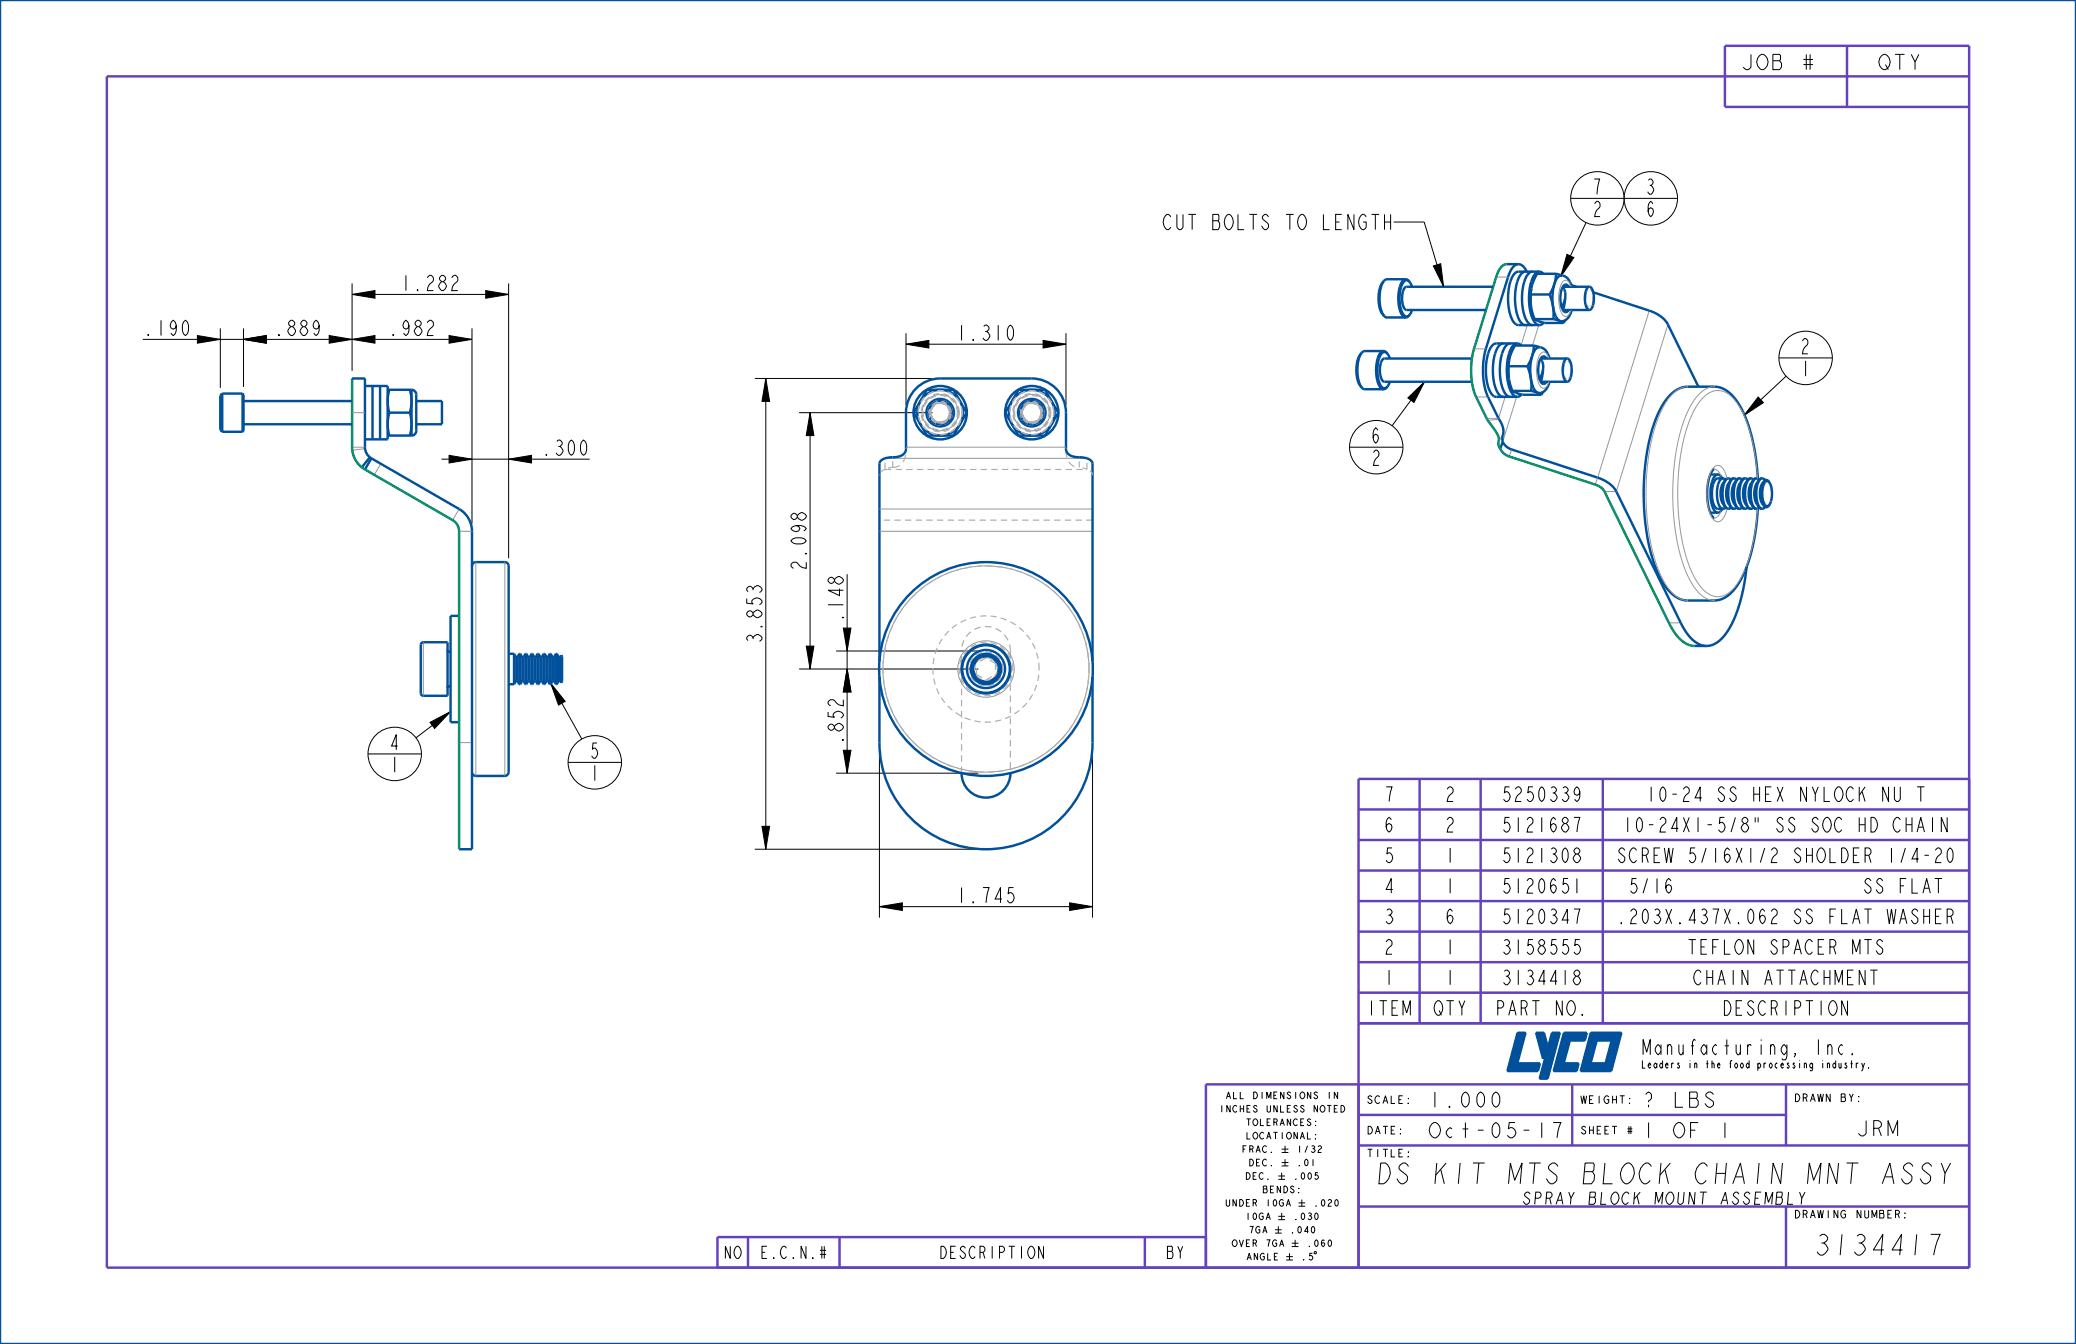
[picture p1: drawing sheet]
<svg xmlns="http://www.w3.org/2000/svg" width="432mm" height="279mm" viewBox="0 0 432 279" stroke-linecap="round" stroke-linejoin="round" font-family="sans-serif">
<path d="M317.3 214.7l-2.1 8h-1.7z" fill="#00509b"/>
<path d="M317.3 214.7l-2.1 8h-1.7z" fill="none" stroke="#00509b" stroke-width=".21"/>
<path d="M315.6 214.7h1.7l-3.8 8z" fill="#00509b"/>
<path d="M315.6 214.7h1.7l-3.8 8z" fill="none" stroke="#00509b" stroke-width=".21"/>
<path d="M315.6 221.1h4.7l-5.1 1.6z" fill="#00509b"/>
<path d="M315.6 221.1h4.7l-5.1 1.6z" fill="none" stroke="#00509b" stroke-width=".21"/>
<path d="M315.2 222.7l5.1-1.6-.4 1.6z" fill="#00509b"/>
<path d="M315.2 222.7l5.1-1.6-.4 1.6z" fill="none" stroke="#00509b" stroke-width=".21"/>
<path d="M322.8 214.7h1.6l-4.2 9.5z" fill="#00509b"/>
<path d="M322.8 214.7h1.6l-4.2 9.5z" fill="none" stroke="#00509b" stroke-width=".21"/>
<path d="M324.4 214.7l-2.5 9.5h-1.7z" fill="#00509b"/>
<path d="M324.4 214.7l-2.5 9.5h-1.7z" fill="none" stroke="#00509b" stroke-width=".21"/>
<path d="M326.9 214.7l-2.1 8h-1.6z" fill="#00509b"/>
<path d="M326.9 214.7l-2.1 8h-1.6z" fill="none" stroke="#00509b" stroke-width=".21"/>
<path d="M325.3 214.7h1.6l-3.7 8z" fill="#00509b"/>
<path d="M325.3 214.7h1.6l-3.7 8z" fill="none" stroke="#00509b" stroke-width=".21"/>
<path d="M325.2 221.1h3.1l-3.5 1.6z" fill="#00509b"/>
<path d="M325.2 221.1h3.1l-3.5 1.6z" fill="none" stroke="#00509b" stroke-width=".21"/>
<path d="M324.8 222.7l3.5-1.6-.4 1.6z" fill="#00509b"/>
<path d="M324.8 222.7l3.5-1.6-.4 1.6z" fill="none" stroke="#00509b" stroke-width=".21"/>
<path d="M326.9 214.7h3.1l-3.5 1.6z" fill="#00509b"/>
<path d="M326.9 214.7h3.1l-3.5 1.6z" fill="none" stroke="#00509b" stroke-width=".21"/>
<path d="M326.5 216.3l3.5-1.6-.4 1.6z" fill="#00509b"/>
<path d="M326.5 216.3l3.5-1.6-.4 1.6z" fill="none" stroke="#00509b" stroke-width=".21"/>
<path d="M330.9 214.7h1.6l-2.1 8z" fill="#00509b"/>
<path d="M330.9 214.7h1.6l-2.1 8z" fill="none" stroke="#00509b" stroke-width=".21"/>
<path d="M330.9 214.7l-.5 8h-1.6z" fill="#00509b"/>
<path d="M330.9 214.7l-.5 8h-1.6z" fill="none" stroke="#00509b" stroke-width=".21"/>
<path d="M332.5 214.7h3.2l-3.6 1.6z" fill="#00509b"/>
<path d="M332.5 214.7h3.2l-3.6 1.6z" fill="none" stroke="#00509b" stroke-width=".21"/>
<path d="M332.1 216.3l3.6-1.6-.5 1.6z" fill="#00509b"/>
<path d="M332.1 216.3l3.6-1.6-.5 1.6z" fill="none" stroke="#00509b" stroke-width=".21"/>
<path d="M337.2 214.7l-2.1 8h-1.6z" fill="#00509b"/>
<path d="M337.2 214.7l-2.1 8h-1.6z" fill="none" stroke="#00509b" stroke-width=".21"/>
<path d="M335.7 214.7h1.5l-3.7 8z" fill="#00509b"/>
<path d="M335.7 214.7h1.5l-3.7 8z" fill="none" stroke="#00509b" stroke-width=".21"/>
<path d="M330.8 221.1h3.2l-3.6 1.6z" fill="#00509b"/>
<path d="M330.8 221.1h3.2l-3.6 1.6z" fill="none" stroke="#00509b" stroke-width=".21"/>
<path d="M330.4 222.7l3.6-1.6-.5 1.6z" fill="#00509b"/>
<path d="M330.4 222.7l3.6-1.6-.5 1.6z" fill="none" stroke="#00509b" stroke-width=".21"/>
<path d="M321.1 214.7l.7 2.4-.8 3z" fill="#00509b"/>
<path d="M321.1 214.7l.7 2.4-.8 3z" fill="none" stroke="#00509b" stroke-width=".21"/>
<path d="M319.5 214.7h1.6l-.1 5.4z" fill="#00509b"/>
<path d="M319.5 214.7h1.6l-.1 5.4z" fill="none" stroke="#00509b" stroke-width=".21"/>
<g fill="#000">
<path d="M325.9 52.9l1.5 .7-2.8 3.9zM41.1 69.8l4.7 .8-4.7 .7zM50.7 70.6l4.7-.8v1.5zM68.5 69.8l4.7 .8-4.7 .7zM73.2 70.6l4.8-.8v1.5zM73.2 61.2l4.8-.8v1.6zM93.4 69.8l4.8 .8-4.8 .7zM101 60.4l4.8 .8-4.8 .8zM159.3 78.7l.8 4.7h-1.6zM188.4 71.6l4.8-.8v1.6zM217 70.8l4.7 .8-4.7 .8zM292.8 82.7l3.5-3.3-2.2 4.3z"/>
<path d="M93.4 94.7l4.8 .8-4.8 .7zM105.8 95.5l4.8-.8v1.5zM168.5 85.8l.8 4.8h-1.6zM365.7 82.5l1.1 1.2-4 2.7zM167.7 134.3h1.6l-.8 4.8zM176.2 139.1l.8 4.7h-1.6zM175.4 130.6h1.6l-.8 4.7zM89.4 150.2l4.3-2.3-3.3 3.5zM114.5 142l3.1 3.8-1.4 .8zM158.5 171.8h1.6l-.8 4.7zM175.4 156h1.6l-.8 4.7zM182.9 188.5l4.8-.8v1.6z"/>
<path d="M222.5 187.7l4.7 .8-4.7 .8z"/>
</g>
<g fill="none" stroke="#000" stroke-width=".21">
<path d="M73.2 58.9v18.2M105.8 58.9v57.2M325.9 52.9l1.5 .7-2.8 3.9zM326.7 41.2h22.2M329.9 46.3l-5.3 11.2M29.7 70.6h68.5M41.1 69.8l4.7 .8-4.7 .7zM45.8 68.3v12.3M50.7 70.6l4.7-.8v1.5zM50.7 68.3v12.1M68.5 69.8l4.7 .8-4.7 .7zM73.2 70.6l4.8-.8v1.5z"/>
<path d="M73.2 61.2l4.8-.8v1.6zM73.2 61.2h32.6M93.4 69.8l4.8 .8-4.8 .7zM98.2 68.3v40.6M101 60.4l4.8 .8-4.8 .8zM157 78.7h37M159.3 78.7l.8 4.7h-1.6zM159.3 78.7v97.8M188.4 71.6l4.8-.8v1.6zM188.4 69.3v14.9M188.4 71.6h33.3M217 70.8l4.7 .8-4.7 .8z"/>
<path d="M221.7 69.3v14.9M296.3 79.4l-6.7 9.1M370 74.4h11.1M371.5 78.2l-8.7 8.2M91.8 95.5h30.9M93.4 94.7l4.8 .8-4.8 .7zM105.8 95.5l4.8-.8v1.5zM166.2 85.8h27.8M168.5 85.8l.8 4.8h-1.6zM168.5 85.8v53.3M280.7 93h11.1M292.8 82.7l3.5-3.3-2.2 4.3z"/>
<path d="M365.7 82.5l1.1 1.2-4 2.7zM176.2 119.4v41.3M166.2 139.1h37.3M167.7 134.3h1.6l-.8 4.8zM173.9 135.3h29.6M175.4 130.6h1.6l-.8 4.7zM176.2 139.1l.8 4.7h-1.6zM76.5 156.7h11.2M89.4 150.2l4.3-2.3-3.3 3.5zM93.7 147.9l-7.2 5.5M114.5 142l3.1 3.8-1.4 .8zM114.5 142l6.5 11.6"/>
<path d="M118.2 158.5h11.1M175.4 156h1.6l-.8 4.7zM182.9 156v34.8M227.2 156v34.8M157 176.5h46.5M158.5 171.8h1.6l-.8 4.7zM173.9 160.7h29.6M182.9 188.5l4.8-.8v1.6zM182.9 188.5h44.3M222.5 187.7l4.7 .8-4.7 .8z"/>
<circle cx="332.3" cy="41.2" r="5.6"/>
<circle cx="343.4" cy="41.2" r="5.6"/>
<circle cx="375.6" cy="74.4" r="5.6"/>
<circle cx="286.3" cy="93" r="5.6"/>
<circle cx="82.1" cy="156.7" r="5.6"/>
<circle cx="123.7" cy="158.5" r="5.6"/>
</g>
<g fill="none" stroke="#6441be" stroke-width=".51">
<path d="M384.2 9.5v12.7M409.6 15.9h-387.4v247.6h387.4v-254h-50.8v12.7h50.8M282.6 174.6h127M282.6 168.3h127M295.3 161.9v50.8M308 161.9v50.8M333.4 161.9v50.8M409.6 161.9h-127v101.6M282.6 193.7h127M282.6 187.3h127M282.6 181h127M282.6 212.7h127"/>
<path d="M282.6 206.4h127M282.6 200h127M282.6 231.8h88.9M282.6 238.1h127M327 225.4v12.7M371.5 225.4v12.7M409.6 225.4h-158.8v38.1M155.6 257.2v6.3M174.6 257.2v6.3M238.1 257.2v6.3M250.8 257.2h-101.6v6.3M282.6 250.8h127"/>
<path d="M371.5 250.8v12.7"/>
</g>
<path d="M0 0h431.8v279.4h-431.8zM319.5 214.7h1.6l.7 2.4-.8 3zM322.8 214.7h1.6l-2.5 9.5h-1.7zM326.5 216.3h3.1l.4-1.6h-4.7l-2.1 8h4.7l.4-1.6h-3.1M326.9 214.7l-2.1 8M330.9 214.7h6.3l-2.1 8h-6.3zM332.1 216.3h3.1M332.5 214.7l-2.1 8M335.7 214.7l-2.2 8M315.6 221.1h4.7l-.4 1.6h-6.4l2.1-8h1.7l-2.1 8M330.8 221.1h3.2" fill="none" stroke="#00509b" stroke-width=".51"/>
<!-- layer: 0_COMPONENTS -->
<g fill="none" stroke="#afafb4" stroke-width=".25">
<path d="M325.2 76.8v.1M325.2 76.8v.4M325.2 76.8h.1M325.2 77.1v.1M325.2 77.2v.1M325.2 76.7v.1M325.2 76.7h.1M325.3 76.5v.1M325.3 76.4l-.1 .4M325.3 76.4h.1M325.3 76.1v.3M325.3 76.1h.1"/>
<path d="M325.3 76v.1M325.4 75.8l-.1 .3M325.4 75.8h.1M325.4 78.3h.1M325.4 78.3l.1 .1M325.5 78.4h.1M325.5 75.5h.1M325.5 78.4l.1 .2M325.6 75.3v.1M325.6 75.3l-.1 .2M325.6 78.6h.1M325.6 75.3h.1"/>
<path d="M325.6 78.6l.2 .2M325.6 78.7h.1M325.7 75.2l-.1 .1M325.7 78.7l.1 .1M325.8 78.8h.1M326.1 75.1h.1M326.2 75.1h.1M326.2 75.1l.1 .1M326.3 75.3h.1M326.3 75.3l.1 .1M326.3 78.6v.1M326.3 78.6h.1"/>
<path d="M326.4 78.5l-.1 .1M326.4 75.4v.1M326.4 78.4l-.1 .2M326.4 75.5h.1M326.4 75.5l.1 .1M326.4 78.4h.1M326.5 78.4h.1M326.5 75.6h.1M326.6 77.8v.1M326.6 77.8v.3M326.6 77.8h.1M326.7 77.5l-.1 .3"/>
<path d="M326.7 77.5h.1M326.7 77.4v.1M326.7 76.6v.1M326.7 76.7h.1M326.7 76.7v.4M326.7 76.8h.1M326.7 77h.1M326.7 77.1v.4M326.7 77.1v.1M326.7 77.1h.1M329.8 61.9v.3M329.8 61.9h.1"/>
<path d="M329.8 62.2h.1M329.8 61.8h.1M329.8 62.2l.1 .1M329.9 61.5l-.1 .4M329.9 61.5v.1M329.9 61.5h.1M329.9 61.2v.3M329.9 61.2h.1M329.9 61.1h.1M329.9 61.1v.1M330 60.8l-.1 .3M330.1 63.3h.1"/>
<path d="M330.1 63.3v.2M330.1 60.6h.1M330.1 63.5h.1M330.1 63.5l.1 .2M330.1 60.5v.1M330.2 60.4h.1M330.2 63.7h.1M330.2 60.4l-.1 .2M330.2 63.7l.2 .2M330.3 63.7h.1M330.3 60.3l-.1 .1M330.3 60.3h.1"/>
<path d="M330.3 63.8h.1M330.4 63.8v.1M330.4 63.9h.1M330.8 60.2h.1M330.8 60.2l.1 .1M330.9 60.3h.1M330.9 60.3l.1 .2M330.9 60.3v.1M330.9 63.7h.1M331 63.7h.1M331 60.5h.1M331 60.5l.1 .1"/>
<path d="M331.1 60.5v.2M331.1 63.5h-.1M331.1 63.5h.1M331.1 63.5l-.2 .2M331.1 63.4v.1M331.2 63.2h.1M331.2 62.9v.1M331.2 62.9h.1M331.2 62.9v.3M331.3 62.6l-.1 .3M331.3 62.6h.1M331.3 62.4v.1"/>
<path d="M331.3 61.7v.1M331.3 61.8h.1M331.3 62.3h.1M331.3 61.8v.4M331.3 62.1h.1M331.3 62.2v.3M331.3 62.2h.1M182.9 98.7h.1M183.2 98.1h.1M183.3 98.1h-.1M183.4 97.9l-.1 .2M183.5 97.9h-.1"/>
<path d="M183.8 97.7l-.3 .2M183.8 97.7h.1M184.1 97.6l-.3 .1M184.1 96.2v1.4M184.1 97.6h1.3M184.1 97.6h.1M184.7 97.3h.1M184.8 97.3h-.1M184.9 97.3h-.1M185.7 95.9v1.3M185.7 97.2l-.8 .1M186.3 97.6h1.3"/>
<path d="M187.1 96.7l-.6 .3-.8 .2M188.4 94.6l-.6 1.4M188.4 93.4v.2M188.5 97.6h1.3M190.7 97.6h1.3M192.9 97.6h1.3M193.2 85.8h.1M193.2 85.5v.3M193.2 85.5h.1M193.3 86.2v.3M193.3 85.2l-.1 .3M193.3 85.2h.1"/>
<path d="M193.3 85.1v.1M193.3 86.5h.1M193.3 85.1h.1M193.3 86.5v.1M193.3 86.6h.1M193.3 86.6l.1 .3M193.5 85.7v.1M193.6 85.7h-.1M193.6 85.6v.1M193.6 85.5v.1M193.6 85.5h.1M193.6 85.6h.1"/>
<path d="M193.6 85.4v.1M193.6 85.8h.1M193.6 85.9h.1M193.6 85.9v.1M193.6 86h.1M193.6 86v.1M193.6 85.3v.1M193.6 85.3h.1M193.6 85.2v.2M193.6 86.1v.1M193.6 86.2h.1M193.7 85.1l-.1 .1"/>
<path d="M193.7 86.2v.1M193.7 85.2l-.1 .1M193.7 86.3v.1M193.7 85.2h.1M193.7 85.1h.1M193.7 86.4h.1M193.7 86.5v.1M193.7 85.1v.1M193.7 86.4v.1M193.7 86.4v.2M193.7 86.5h.1M193.7 85v.1"/>
<path d="M193.7 86.6h.1M193.7 85h.1M193.7 84.9v.1M193.7 86.7h.1M193.8 86.6v.1M193.8 84.9l-.1 .1M193.8 84.9h.1M193.8 86.7h.1M193.8 86.7v.1M193.8 84.8l-.1 .1M193.8 84.8v.1M193.8 86.7l.1 .1"/>
<path d="M193.8 86.8l.1 .1M193.8 86.8h.1M193.8 84.7v.1M193.9 86.8v.1M193.9 86.9h.1M193.9 84.7l-.1 .1M193.9 84.7h.1M193.9 86.9v.1M193.9 87h.1M193.9 84.6l-.1 .1M193.9 86.9l.1 .1M194 87h.1"/>
<path d="M194 87v.1M194 87l.1 .1M194 84.5v.1M194 87.1h.1M194 87.1l.1 .1M194.1 87.1h.1M194.1 84.5h-.1M194.1 87.2h.1M194.1 87.1v.1M194.1 87.2l.1 .1M194.2 87.3h.1M194.3 87.3v.1"/>
<path d="M194.3 87.4h.1M194.3 87.3l.1 .1M194.3 87.4l.1 .1M194.4 87.4h.1M194.4 87.4l1.2 .7M194.4 87.5h.1M194.4 84.1h.1M194.4 87.4l.1 .1M194.4 84.1l-.5 .5M194.5 87.5h.1M194.5 84l-.1 .1M194.5 84h.1"/>
<path d="M194.5 87.7h.1M194.5 87.5l.1 .1M194.5 87.7l.2 .3M194.6 83.8l-.1 .2M194.6 87.6h.1M194.6 83.6h.1M194.6 88h.1M194.7 83.5h.1M194.7 84l-.6 .5M194.7 87.6h.1M194.7 84h.1M194.7 83.6h.4"/>
<path d="M194.7 87.6l.1 .1M194.8 87.6h.1M194.8 84l-1.2 .6v1.4M194.8 87.7h.1M194.9 83.9l-.2 .1M194.9 83.9h.1M194.9 87.7h.1M195 87.7l.5 .1M195 83.9h-.1M195 87.7h.1M195 88h.1M195.1 83.6h.1"/>
<path d="M195.1 88h-.1M195.1 83.8l-.1 .1M195.1 83.8h.1M195.1 88h.1M195.1 97.6h1.4M195.2 83.8h-.1M195.2 83.8h.1M195.3 83.8h-.1M195.4 87.9l-.3 .1M195.4 83.8h-.2M195.4 83.8h.1M195.4 87.9h.1"/>
<path d="M195.5 83.8h-.1M195.5 83.8h.1M195.5 87.9h-.1M195.6 83.8h.1M195.6 83.5l1.1 .7M195.7 83.8h.1M195.7 83.8h.2M195.9 87.8h-.4M195.9 87.8h.1M195.9 83.8h.1M196 83.8h.1M196 83.4h.1"/>
<path d="M196 83.4l.2 .1M196.1 83.8h.1M196.1 83.8v.1M196.1 83.8l.1 .1M196.1 83.9h.1M196.2 87.7l-.3 .1M196.2 83.9h.1M196.2 87.7h-.1M196.2 83.5h.1M196.2 83.5l.4 .3M196.2 87.7h.1M196.3 87.7h-.1"/>
<path d="M196.3 83.9h.1M196.3 87.7h.1M196.3 83.9l.1 .1M196.3 87.6v.1M196.4 84h.1M196.4 87.6h-.1M196.4 87.6l-.1 .1M196.4 87.6h.1M196.5 87.6h-.1M196.5 87.6h.1M196.5 87.5v.1M196.6 87.5h-.1"/>
<path d="M196.6 87.9h-.1M196.6 87.5h.1M196.6 87.5l-.1 .1M196.6 87.8v.1M196.6 83.8h.1M196.7 87.8h-.1M196.7 87.5h-.1M196.7 83.8l.1 .1M196.7 87.4l-.1 .1M196.7 87.5h.1M196.7 87.4h.1M196.7 87.4v.1"/>
<path d="M196.8 84.2h.1M196.8 87.4h-.1M196.8 87.4h.1M196.8 84.3h.1M196.8 87.3v.1M196.8 84.2l.1 .1M196.8 87.4l-.1 .1M196.8 84.2l.2 .1M196.9 84.3l.1 .1M196.9 84.3l.4 .5M196.9 87.5l-.2 .3M196.9 87.5h.1"/>
<path d="M197 84.3h.1M197 84.4h.1M197 84.4v.1M197 84.3l.2 .1M197 84.5h.1M197 84.5l.1 .1M197.1 84.6h.1M197.1 84.6l.1 .1M197.2 87.2l-.3 .3M197.2 87.2h.1M197.2 84.4v.1M197.2 87l-.4 .4"/>
<path d="M197.2 84.4h.1M197.2 84.7h.1M197.2 84.7l.1 .2M197.2 84.5h.1M197.2 84.5l.3 .5M197.3 86.8h.1M197.3 84.4h.1M197.3 84.4l.1 .1M197.3 84.8h.1M197.3 84.9h.1M197.3 86.6v.2M197.3 84.9v.1"/>
<path d="M197.3 86.6h.1M197.3 84.8l.1 .1M197.3 97.6h1.4M197.3 85l.1 .1M197.4 84.9v.1M197.4 84.5h.1M197.4 86.5l-.1 .1M197.4 85.1h.1M197.4 86.5h.1M197.4 85h.1M197.4 87.1h-.1M197.4 84.5l.1 .1"/>
<path d="M197.4 85l.1 .5M197.4 86.7h.1M197.5 87l-.1 .1M197.5 84.6h.1M197.5 86.2l-.1 .3M197.5 86.2h.1M197.5 85h.1M197.5 86.1v.1M197.5 86.1h.1M197.5 85v.2M197.5 86v.1M197.5 86h.1"/>
<path d="M197.5 85.8v.2M197.5 86.4l-.1 .3M197.5 86.4h.1M197.5 86.9l-1.2 .7M197.5 85.6v1.3M197.5 87h.1M197.5 85.5l.1 .3M197.6 86.2l-.1 .2M197.6 86.1v.1M197.6 85.8v.3M197.6 86.9l-.1 .1M197.7 86.8l-.1 .1"/>
<path d="M197.7 86.8h.1M197.7 86.7v.1M197.8 86.7h-.1M197.8 86.6v.1M197.8 86.6h.1M199.6 97.6h1.3M201.8 97.6h1.3M204 97.6h1.3M206.2 97.6h1.3M208.4 97.6h1.3M210.6 97.6h1.3M212.3 85.5v.3"/>
<path d="M212.3 85.5h.1M212.3 86.2v.3M212.3 85.2v.3M212.3 85.2h.1M212.3 85.1v.1M212.3 86.5h.1M212.3 85.1h.1M212.3 86.5l.1 .1M212.4 86.6h.1M212.4 86.6l.1 .3M212.5 84.7h.1M212.6 85.8h.1"/>
<path d="M212.6 85.7v.1M212.6 85.5v.1M212.6 85.6v.1M212.6 85.5h.1M212.6 85.4v.1M212.6 85.4h.1M212.7 85.8h.1M212.7 85.8v.1M212.7 85.9h.1M212.7 85.9v.1M212.7 86h.1M212.7 86v.1"/>
<path d="M212.7 85.3l-.1 .1M212.7 86.1v.1M212.7 86.2h.1M212.7 85.3h.1M212.7 85.2v.1M212.7 85.1v.2M212.7 86.2v.1M212.7 85.1v.1M212.7 86.3v.1M212.7 86.4l.1 .1M212.7 86.5l.1 .1M212.7 85.1h.1"/>
<path d="M212.8 86.5h.1M212.8 85l-.1 .1M212.8 86.6h.1M212.8 85h.1M212.8 86.6v.1M212.8 86.5v.1M212.8 86.6l.1 .1M212.8 84.9v.1M212.8 84.9h.1M212.8 86.7h.1M212.8 97.6h1.3M212.8 86.7l.1 .1"/>
<path d="M212.8 84.8v.1M212.9 84.8h-.1M212.9 86.7v.1M212.9 86.8v.1M212.9 84.7v.1M212.9 86.8l.1 .1M212.9 84.8l-.1 .1M212.9 86.8h.1M212.9 86.9h.1M212.9 84.7h.1M212.9 84.6v.1M213 86.9h.1"/>
<path d="M213 86.9v.1M213 84.6h-.1M213 87v.1M213 87l.1 .1M213 87h.1M213.1 87.1h.1M213.1 87v.1M213.1 87.1v.1M213.1 87.1l.1 .1M213.2 87.2h.1M213.2 87.2l.1 .2M213.2 87.2l.1 .1"/>
<path d="M213.3 87.2v.1M213.3 87.3h.1M213.3 87.3v.1M213.3 87.4l.2 .1M213.4 87.3v.1M213.4 87.4h.1M213.4 87.4v.1M213.4 84.2l-.4 .4M213.4 87.4l1.2 .7M213.5 87.4h.1M213.5 87.5h.1M213.5 84.1h.1"/>
<path d="M213.5 87.4v.1M213.5 84.1l-.5 .5M213.6 87.5v.1M213.6 87.7l.1 .3M213.6 87.5h.1M213.6 83.8l-.1 .3M213.6 87.6h.1M213.7 88h.1M213.7 83.6h.2M213.7 87.6h.1M213.8 84l-.3 .1M213.8 87.6v.1"/>
<path d="M213.8 87.6h.1M213.8 84h.1M213.8 84l-1.2 .6v1.4M213.8 87.6l.1 .1M213.8 87.7h.2M213.9 83.6h.1M213.9 87.7h.1M213.9 83.9l-.1 .1M213.9 83.9h.1M213.9 83.6h.4M214 83.9h-.1M214 87.7h.1"/>
<path d="M214 83.9h.1M214 87.7l.6 .1M214.1 83.9h-.1M214.1 87.7h.1M214.1 88h.1M214.2 83.8h.1M214.2 83.8l-.2 .1M214.3 87.9l-.2 .1M214.3 87.9h.1M214.4 83.8h-.2M214.4 83.8h-.1M214.4 83.8h.1"/>
<path d="M214.5 83.8h.1M214.5 83.8h-.1M214.6 83.8h.1M214.6 83.8h-.1M214.6 83.5l1.2 .7M214.6 87.8l-.3 .1M214.7 83.8h.1M214.7 87.8h-.1M214.8 87.8h-.1M214.8 87.8h.1M214.8 83.8h.1M214.9 83.8h.1"/>
<path d="M215 83.8h.1M215 97.6h1.4M215.1 83.8h.1M215.1 83.4h.1M215.1 83.4l.6 .4M215.1 83.8l.1 .1M215.2 87.7l-.4 .1M215.2 83.9h.1M215.2 87.7h.1M215.3 83.9h.1M215.3 87.7h-.1M215.3 87.7h.1"/>
<path d="M215.4 83.9h.1M215.4 87.7h-.1M215.4 83.9l.1 .1M215.4 87.6v.1M215.4 87.7h.1M215.4 87.6h.1M215.5 87.6l-.1 .1M215.5 87.6h.1M215.6 87.5l-.1 .1M215.6 87.6h-.1M215.6 87.9h.1M215.6 87.5h.1"/>
<path d="M215.7 87.5l-.1 .1M215.7 87.5h-.1M215.7 87.8l-.1 .1M215.7 83.8h.1M215.7 87.8h.1M215.7 83.8l.1 .1M215.7 87.4v.1M215.7 87.5h.1M215.8 87.4h-.1M215.8 84.2h.1M215.8 87.4l-.1 .1M215.8 87.4h.1"/>
<path d="M215.9 87.4l-.2 .1M215.9 84.3h.1M215.9 84.3l.1 .1M215.9 87.3l-.1 .1M215.9 87.4h.1M215.9 84.2l.1 .1M215.9 87.4h-.1M215.9 84.2h.1M215.9 87.3v.1M216 87.3h-.1M216 84.3h.1M216 84.3l.4 .5"/>
<path d="M216 84.4h.1M216 84.4l.1 .1M216.1 84.3h.1M216.1 84.5h.1M216.1 84.5l.1 .1M216.2 84.6h.1M216.2 84.6v.1M216.2 84.3v.1M216.2 87.2l-.5 .6M216.2 84.4l.1 .1M216.2 87l-.2 .3M216.2 84.4h.1"/>
<path d="M216.2 84.7h.1M216.3 84.7l.1 .2M216.3 84.5h.1M216.3 84.5l.1 .2M216.3 84.4h.1M216.3 86.8h.1M216.3 84.4l.1 .1M216.4 84.9h.1M216.4 84.8h.1M216.4 84.9v.2M216.4 86.6l-.1 .2M216.4 86.6h.1"/>
<path d="M216.4 84.5l.1 .1M216.4 84.8v.1M216.4 84.7h.1M216.4 84.7l.1 .3M216.4 84.9l.1 .1M216.4 86.5v.1M216.4 85.1h.1M216.4 86.5h.1M216.4 87.1h-.1M216.5 85h.1M216.5 87.1h-.1M216.5 85l.1 .5"/>
<path d="M216.5 86.7h.1M216.5 86.2l-.1 .3M216.5 86.2h.1M216.5 86.1v.1M216.5 86.1h.1M216.5 85l.1 .2M216.5 84.6h.1M216.5 86v.1M216.5 86h.1M216.6 85.8l-.1 .2M216.6 86.4l-.1 .3M216.6 86.4h.1"/>
<path d="M216.6 86.9l-1.2 .7M216.6 85.6v1.3M216.6 87l-.1 .1M216.6 85.5v.3M216.6 85.8h.1M216.6 86.2v.2M216.6 86.1v.1M216.7 85.8l-.1 .3M216.8 86.7l-.2 .3M216.8 86.7h.1M216.9 86.6l-.1 .1M216.9 85h.1"/>
<path d="M217.2 97.6h1.4M219.5 97.6h1.3M221.7 97.6h1.3M221.7 93.4l.2 1.7M222.3 96v.1M222.3 96.1l.6 .5 .6 .4M223.9 97.6h1.3M224.5 95.9v1.3M224.5 97.2h.1M225.1 97.2h.1M225.2 97.2l.1 .1M225.3 97.3h.1"/>
<path d="M225.3 97.3l.8 .3M226.1 97.6h.1M226.1 96.2v1.4M226.7 97.9h.1M226.7 97.9l.2 .2M226.9 98.1h.1M226.9 98.1l.2 .1M227.1 98.2h.1M227.1 98.2v.1M227.1 98.3h.1M227.1 98.3l.1 .1M227.2 98.4h.1"/>
<path d="M227.2 98.4v.1M227.2 98.5h.1M227.2 98.5v.1M227.2 98.6h.1M227.2 98.6v.1M227.2 98.7h.1M182.9 108.1h.1M183.8 108.1h1.3M186 108.1h1.4M188.2 108.1h1.4M190.5 108.1h1.3M192.7 108.1h1.3"/>
<path d="M194.9 108.1h1.3M197.1 108.1h1.3M199.3 108.1h1.3M201.5 108.1h1.4M203.8 108.1h1.3M206 108.1h1.3M208.2 108.1h1.3M210.4 108.1h1.3M212.6 108.1h1.3M214.8 108.1h1.4M217 108.1h1.4M219.3 108.1h1.3"/>
<path d="M221.5 108.1h1.3M223.7 108.1h1.3M225.9 108.1h1.3M182.9 137.4v2M200 136.3v1.3M200 138.6v1.3M203.1 138.9v1.3l1.2 .7M205.1 136.8l-1.2 .7M205.9 137.3l1.2 .6v1.4M210.2 135.3v1.4M210.2 137.6v1.4M210.2 139.9v1.4"/>
<path d="M227.2 137.4v2M200 140.9v1.4M200 143.2v1.4M200 145.5v1.4M200 147.8v1.4M200 150.1v1.4M200 152.4v1.4M200 154.7v1.4M200 157v1.4M200 159.3v1.4M206.3 140.7l-1.2 .7M210.2 142.3v1.3"/>
<path d="M210.2 144.6v1.3M210.2 146.9v1.4M210.2 149.2v1.4M210.2 151.5v1.4M210.2 153.8v1.4M210.2 156.1v1.4M210.2 158.4v1.4"/>
</g>
<g fill="none" stroke="#00509b" stroke-width=".51">
<path d="M287.8 58.4l-.8 1.4-.3 2.2 .3 2.2 .3 .8 .5 .6M287.8 58.4l-.6 1.5-.3 2.2 .3 2.1 .6 1.4M292.4 58.1l.4 .1 .4 .4M292.4 58.1h-4l-.6 .3M292.4 58.1l-.6 .3-.5 .8-.3 1.3-.2 1.5 .1 1.5 .4 1.3 .5 .9 .6 .3M293.2 58.6l.5 1M293.2 58.6l-.4-.3h-.3l-.7 .5-.5 1.4-.2 1.8 .2 1.8 .5 1.4 .7 .6 .3-.1 .4-.3M310.6 59.6h-18.1l-.4 .4-.4 .9-.1 1.2 .1 1.1 .4 .8 .4 .4h16.6M313.4 54.9h2.4M315.8 54.9l.9 .4 .9 1.2M315.8 54.9l-.5 .1-.5 .5-.9 1.5-4.8 15.5a15.6 15.6 0 0 0 .4 10l3 6.1 .2 1.1-.2 1.3 .1 .8M317.3 56.5l-.8 .4-.7 1.2-.5 1.8-.2 2.1 .2 2.1 .4 1.8 .8 1.3 .8 .4"/>
<path d="M317.6 56.5h.1M318.7 56.5l-.8 .4-.7 1.2-.5 1.8-.1 2.1 .1 2.1 .5 1.8 .7 1.3 .8 .4M320.2 56.5h-4.4l-.6 .3-.6 .8-.5 1.2-.3 1.5-.1 1.7 .1 1.7 .3 1.5 .4 1.3 .6 .8 .7 .3h4.4M320.2 56.5l.8 .4M320.2 56.5l-.8 .4-.7 1.2-.5 1.8-.2 2.1 .2 2.1 .5 1.8 .7 1.3 .8 .4M323.3 59.1l-.4 2.2 .1 2.5M323.3 59.1l-1 2.1M323.6 56.9h-3.9l-.8 1.6-.4 1.5M323.6 56.9l1.3 .4M323.6 56.9l-.3 2.2M324.9 57.3h-.5l-.4 .4-.7 1.4M324.9 57.3l.7 .2 .5 .5 .8 1.6"/>
<path d="M325 59.7l.3 .4 .3 .7-.1 1.2M325.1 59.6h5.5M325.6 59.2h.1M325.7 59.2l.4 .4M325.7 59.2l-.5 .2-.3 .6-.3 2 .3 2 .3 .7 .5 .2M325.7 59.2l.6 .4M326.8 59.3l1.1 .3M330.6 59.6l.3 .2 .4 .5 .2 1.7-.2 1.7-.4 .6-.3 .1M330.6 59.6l-.4 .2-.3 .5-.3 1.7 .3 1.7 .3 .6 .4 .1M73.2 78.7h2.7v14.3a2.68 2.68 0 0 0 1.3 2.3M283.2 73.4l-.5 .6-.3 .8-.3 2.2 .3 2.2 .3 .7 .5 .6M283.2 73.4l-.6 1.4-.3 2.2 .3 2.1 .6 1.4"/>
<path d="M287.8 73l.4 .1 .4 .4M287.8 73h-4l-.6 .4M287.8 73l-.6 .3-.5 .8-.4 1.3-.1 1.5 .1 1.6 .4 1.2 .5 .9 .6 .3M287.8 65.6l.6 .4h4M288.6 73.5l.5 1M288.6 73.5l-.4-.3h-.3l-.7 .6-.5 1.3-.2 1.8 .2 1.9 .5 1.3 .7 .6h.3l.4-.3M289.1 79.4l-.5 1M293.2 65.4l-.4 .5-.4 .1M293.7 64.4l-.5 1M306.2 74.5h-18.3l-.3 .2-.3 .6-.3 1.6 .3 1.7 .3 .5 .3 .3h18.3M312.7 71.4l-.8 .4-.7 1.2-.5 1.8-.2 2.1 .2 2.2 .4 1.8 .7 1.2 .9 .4M313.7 76.1l.1 2.6"/>
<path d="M313.8 76.1v2.6M313.8 76.1h3.9M313.8 78.7l.1 .3M313.9 74.9l-.2 1.2M313.9 79h.1M313.9 74.9l-.1 1.2M313.9 79l.7 2.3M314.1 71.4l-.8 .4-.7 1.2-.5 1.8-.1 2.1 .1 2.2 .5 1.8 .7 1.2 .8 .4M315.6 71.4h-4.4l-.7 .3-.6 .8-.4 1.2-.3 1.5-.1 1.7 .1 1.7 .3 1.6 .4 1.2 .6 .8 .7 .3h4.4M315.6 71.4l.8 .4M315.6 71.4l-.9 .4-.6 1.2-.5 1.8-.2 2.1 .2 2.2 .4 1.8 .7 1.2 .9 .4M317.7 76.1l.7 2.6"/>
<path d="M318.4 61.2l.1 2.6M318.4 61.2h3.9M318.4 78.7l.6 2 .4 .6 .5 .4M318.4 78.7l.1 2.6M318.5 63.8v.2M318.5 60l-.2 1.9 .2 1.9M318.5 64h.1M318.5 60l-.1 1.2M318.5 64l.7 2.3M318.7 74l-.4 2.3 .1 2.4M318.7 74l-1 2.1M319 71.8h-3.9l-.8 1.6-.4 1.5"/>
<path d="M319 71.8l1.3 .4M319 71.8l-.3 2.2M319.2 66.3l.7 .4 1.4 .4h3.9M319.2 66.3h3.9M320.3 72.2l-.5 .1-.4 .3-.7 1.4M320.3 72.2l.7 .2 .5 .5 .8 1.6M320.4 74.7l.3 .3 .2 .7v1.2M320.5 74.5h5.5M320.5 79.4h5.5M320.6 79.1l-.2 .2M320.6 79.1l-.2 .1M320.8 78.2l-.2 .9"/>
<path d="M320.8 78.2l-.6 .6M320.9 76.9l-.3 1-.4 .8M320.9 76.9l-.1 1.3M321 74.1h.1M321 79.8h.1M321 74.1l.5 .4M321.1 74.1l-.5 .3-.4 .8-.2 1.2v1.3l.2 1.2 .5 .7 .5 .2 .5-.4M321.1 74.1l.6 .4M321.1 67.1l-.5 .4-.4 .1M321.5 79.4l-.5 .4M322.3 79.4l-.4 1-.6 .8-.7 .4-.7 .1M322.3 61.2l.7 2.6"/>
<path d="M323 63.8l.6 2 .4 .6 .5 .3M323 63.8l.1 2.5M323.1 66.3l1.4 .4M324.5 66.7l.7 .4M325 64.3l.2-.2zM325.1 64.4h5.5M325.4 63.2l-.2 .9M325.4 63.2l-.6 .7M325.5 66.6l-.3 .5M325.5 62l-.2 1-.5 .7M325.5 62l-.1 1.2M325.7 64.9h-.1"/>
<path d="M326 74.5l.3 .2 .3 .5 .3 1.8-.3 1.7-.3 .5-.3 .2M326 74.5l-.4 .2-.3 .5-.3 1.7 .3 1.8 .3 .5 .4 .2M326.1 64.4l-.4 .5M326.3 64.4l-.6 .5M326.9 64.4l-.4 1.1-.6 .8-.7 .4h-.7M331.4 60.8l11.9 3.9 1.5 .6 1.1 .9 1 1.2 6.4 13M46.2 81.8l-.4 .4v7.2l.4 .4M46.2 81.8v8M46.2 89.8h4.3M46.2 81.8h4.3M50.5 81.8l.2 .2v7.6l-.2 .2M50.5 81.8v8"/>
<path d="M50.7 88.2h22.5M50.7 83.4h22.5M75.9 80.2h4.7v11.1h-4.7M76.9 95.1l-1.6 2.1M77.2 95.3l18.3 10.5a5.4 5.4 0 0 1 2.7 4.7v66h-2.7M77.2 95.3l-1.3 2.3M77.5 80.2v11.1M79.1 80.2v11.1M80.6 90.6h5M80.6 81h5M81 81l-.4 2.4 .4 2.4M81 85.8l-.4 2.4 .4 2.4"/>
<path d="M81 85.8h4.2M85.2 85.8l.4 2.4-.4 2.4M85.2 81l.4 2.4-.4 2.4M85.6 81a.99 .99 0 0 1 1 1v7.6a.99 .99 0 0 1-1 1M85.6 81v9.6M86.6 83.4h5.3v4.8h-5.3M192.8 81h5.5l2.8 4.8-2.8 4.8h-5.5l-2.7-4.8zM211.9 81h5.5l2.7 4.8-2.7 4.8h-5.5l-2.8-4.8zM283.2 80.5l.6 .4h4M288.6 80.4l-.4 .4-.4 .1M312.6 91.8l.6 1 1 .6 18.4 6 1.6 .8 1.2 .9 .8 1.1 14 28.4 1.1 1.6 1.2 1.1 1.2 .8 1.3 .2M312.6 91.8l-.6 1.5"/>
<path d="M314.6 81.3l.7 .4 1.4 .4h3.9M314.6 81.3h3.9M316.5 82l-.5 .4-.4 .1M318.5 81.3l1.4 .4M319.9 81.7l.7 .4M320.9 81.5l-.3 .6M355.7 98.7h1.6M356.6 97.5l-.6 .5-.5 1.3-.3 1.5-.1 1.8 .1 1.8 .3 1.6 .5 1.2 .6 .5M357.3 98.7l.5 .2 .4 .5M357.3 98.7l-.6 .2-.5 .8-.3 1.4-.1 1.4 .1 1.4 .3 1.4 .5 .9 .6 .4M358.3 99.5l.6 .2M358.3 99.5h-1.1l-.5 .3-.5 1.2-.1 1.7 .1 1.5 .5 1.2 .5 .4h1.1"/>
<path d="M358.3 99.5l-.4 .2-.4 .7-.4 2.3 .4 2.2 .4 .6 .4 .3M359.5 99.5l-.6 .2-.5 .9M359.5 99.5l.5 .2M359.5 99.5l-.4 .2-.4 .6-.4 2 .3 2.3 .3 .8 .5 .4M360.5 99.5l-.4 .3-.3 .8-.3 2 .3 2.1 .3 .7 .4 .4M360.5 99.5l-.5 .2-.4 .8M360.5 99.5h.2M360.7 99.5l.5 .2M360.7 99.5h-.2M361.9 99.5l.5 .2M361.9 99.5l-.6 .2-.5 .8M361.9 99.5l-.5 .2-.4 .6-.4 2 .3 2.3 .3 .8 .5 .4"/>
<path d="M362.8 99.5l-.4 .3-.3 .8-.3 2 .3 2.1 .3 .7 .5 .4M362.9 99.5l-.5 .2-.4 .8M362.9 99.5h.1M363 99.5l.5 .2M363 99.5h-.2M364.2 99.5l.5 .2M364.2 99.5l-.6 .2-.5 .8M364.2 99.5l-.4 .2-.4 .6-.4 2 .2 2.3 .4 .8 .4 .4M365.2 99.5l-.4 .3-.4 .8-.3 2 .3 2.1 .4 .7 .4 .4M365.2 99.5l-.5 .2-.4 .8M365.2 99.5h.2M365.4 99.5l.5 .2"/>
<path d="M365.4 99.5h-.2M365.6 99.5a35 35 0 0 0-3.3-14.3l-1.6-2.5-1.7-1.6a4.5 4.5 0 0 0-2.4-.7h-5.6a5.7 5.7 0 0 0-4.6 2.9 31.3 31.3 0 0 0-4.4 15.3 44.4 44.4 0 0 0 3.1 21.1l1.6 2.6 .9 1 1 .8a4.5 4.5 0 0 0 2.4 .7h5.6a6.6 6.6 0 0 0 5.2-3.8 34.7 34.7 0 0 0 3.8-15.3M366.5 99.5l.6 .3M366.5 99.5l-.6 .2-.4 .8M366.5 99.5l-.4 .2-.4 .6-.4 2 .3 2.3 .3 .8 .5 .4M98.2 117.6a.79 .79 0 0 1 .8-.7h6a.79 .79 0 0 1 .8 .7v42.9a.79 .79 0 0 1-.8 .8h-6a.79 .79 0 0 1-.8-.7M355.7 106.6h1.6M358.2 105.8l-.4 .6-.5 .2M358.3 101l-.3 1.9 .5 1.9M358.3 101l-.2 2 .4 1.8M358.4 100.6l-.1 .4M358.4 100.5l-.4 .8-.1 1.4 .1 1.2 .4 .9"/>
<path d="M358.4 104.8h.1M358.4 100.4h.1M358.5 104.8l.4 .7 .5 .3M358.5 100.4h-.1M358.9 105.5l-.6 .3M359.4 105.8h.1M359.6 100.6l-.3 1-.1 1.1 .1 1.1 .3 1M359.6 100.6l-.3 2.1 .3 2.1M359.6 104.8h.1M359.6 100.4l-.4 .9-.2 1.4 .2 1.2 .4 .9M359.6 104.8l.5 .8 .6 .2M359.6 100.5v.1"/>
<path d="M359.7 100.4h-.1M360 105.5l-.5 .3M360.5 105.8h.1M360.5 105.8h.2M360.6 101l-.2 1.9 .4 1.9M360.6 101l-.1 2 .3 1.8M360.7 100.6l-.1 .4M360.8 100.5l-.5 .8-.1 1.4 .2 1.2 .4 .9M360.8 104.8h.1M360.8 100.4h.1M360.8 100.5l-.1 .1M360.8 104.8l.4 .7 .5 .3"/>
<path d="M361.2 105.5l-.5 .3M361.7 105.8h.2M361.7 105.8h.1M361.9 100.6l-.3 1-.1 1.1 .1 1.1 .4 1M361.9 100.6l-.3 2.1 .4 2.1M361.9 104.8h.1M361.9 100.4l-.4 .9-.1 1.4 .1 1.2 .4 .9M362 104.8h.1M362 104.8l.4 .8 .6 .2M362 100.5l-.1 .1M362 100.4h-.1M362.4 105.5l-.5 .3"/>
<path d="M362.9 105.8h.1M362.9 101l-.2 1.9 .4 1.9M363 101l-.2 2 .3 1.8M363.1 100.6l-.2 .4M363.1 100.6l-.1 .4M363.1 100.5l-.4 .8-.2 1.4 .2 1.2 .4 .9M363.1 104.8h.1M363.1 100.4h.1M363.1 104.8l.4 .7 .5 .3M363.1 100.5v.1M363.2 100.4h-.1M363.3 117.9a29.9 29.9 0 0 1-4.3 13.8 5.3 5.3 0 0 1-4 2.6"/>
<path d="M363.5 105.5l-.5 .3M364 105.8h.2M364 105.8h.1M364.1 105.8h.1M364.2 100.6l-.3 1v1.1l.1 1.1 .3 1M364.2 100.6l-.2 2.1 .3 2.1M364.3 104.8h.1M364.3 100.4l-.4 .9-.2 1.4 .2 1.2 .4 .9M364.3 104.8l.5 .8 .6 .2M364.3 100.5l-.1 .1M364.3 100.4h.1M364.7 105.5l-.5 .3"/>
<path d="M365.2 105.8h.1M365.2 105.8h.2M365.3 101l-.3 1.9 .5 1.9M365.3 101l-.1 2 .3 1.8M365.4 100.6l-.1 .4M365.4 100.5l-.4 .8-.1 1.4 .1 1.2 .5 .9M365.5 104.8h.1M365.5 100.4h.1M365.5 104.8l.4 .7 .5 .3M365.5 100.5l-.1 .1M365.9 105.5l-.5 .3M366.4 105.8h.1"/>
<path d="M366.4 101l-.2 1.8 .4 1.7M366.5 101l-.2 1.8 .3 1.7M366.5 100.8l-.1 .2M366.5 100.8v.2M366.6 104.5l.3 .7 .4 .2 .4-.1 .4-.4M366.7 100.4l-.5 .8-.1 1.4 .1 1.4 .5 .9M367.1 105.4l-.6 .4M368.1 100.4l-.4-.5-.5-.1-.4 .3-.3 .7M368.1 100.4l.3 .9 .2 1.3-.2 1.3-.3 1M368.1 100.4l-.5-.4-.6 .4-.3 .9-.2 1.3 .2 1.2 .3 1.1 .6 .3 .5-.3M87.6 133.8l.5-.3h5v11.1h-5l-.5-.2zM93.1 135.1l.2 .4 .4-.1"/>
<path d="M95.5 128h-1.8v22.1h1.8M105.8 135.9h1.1M106.9 135.9l.5 .8M106.9 135.9v6.3M107.4 136.7h.2M107.4 136.7v4.7M107.6 136.7v4.7M108 135.9h.2M108 135.9v6.3M108 135.9l-.4 .8M108.2 135.9l.5 .8M108.2 135.9v6.3"/>
<path d="M108.7 136.7h.1M108.7 136.7v4.7M108.8 136.7v4.7M109.3 135.9h.2M109.3 135.9v6.3M109.3 135.9l-.5 .8M109.5 135.9l.4 .8M109.5 135.9v6.3M109.9 136.7h.2M109.9 136.7v4.7M110.1 136.7v4.7M110.6 135.9h.1"/>
<path d="M110.6 135.9v6.3M110.6 135.9l-.5 .8M110.7 135.9l.5 .8M110.7 135.9v6.3M111.2 136.7h.2M111.2 136.7v4.7M111.4 136.7v4.7M111.8 135.9h.2M111.8 135.9v6.3M111.8 135.9l-.4 .8M112 135.9l.5 .8M112 135.9v6.3"/>
<path d="M112.5 136.7h.1M112.5 136.7v4.7M112.6 136.7v4.7M113.1 135.9h.2M113.1 135.9v6.3M113.1 135.9l-.5 .8M113.3 135.9l.4 .8M113.3 135.9v6.3M113.7 136.7h.2M113.7 136.7v4.7M113.9 136.7v4.7M114.4 135.9h.1"/>
<path d="M114.4 135.9l-.5 .8M114.4 135.9v6.3M114.5 135.9l.5 .8M114.5 135.9v6.3M115 136.7h.2M115 136.7v4.7M115.2 136.7v4.7M115.6 135.9h.2M115.6 135.9v6.3M115.6 135.9l-.4 .8M115.8 135.9l.5 .8M115.8 135.9v6.3"/>
<path d="M116.3 136.7h.1M116.3 136.7v4.7M116.4 136.7v4.7M116.7 136.2l.2 .3v5.2l-.2 .2M116.7 136.2v5.7M116.7 136.2l-.3 .5M182.9 137.4v-41.1l.3-.5 .7-.4 3.2-.5 .7-.4 .5-.5 .1-.7v-7.5a7.1 7.1 0 0 1 7.2-7.1h19a7.1 7.1 0 0 1 7.1 7.1v7.5l.2 .7 .4 .5 .8 .4 3.2 .5 .7 .4 .2 .5v41.1M352.5 134.3h2.5M93.7 142.7h-.4l-.2 .3M105.8 142.2h1.1M107.4 141.4h.2M107.4 141.4l-.5 .8"/>
<path d="M107.6 141.4l.4 .8M108 142.2h.2M108.7 141.4h.1M108.7 141.4l-.5 .8M108.8 141.4l.5 .8M109.3 142.2h.2M109.9 141.4h.2M109.9 141.4l-.4 .8M110.1 141.4l.5 .8M110.6 142.2h.1M111.2 141.4h.2M111.2 141.4l-.5 .8"/>
<path d="M111.4 141.4l.4 .8M111.8 142.2h.2M112.5 141.4h.1M112.5 141.4l-.5 .8M112.6 141.4l.5 .8M113.1 142.2h.2M113.7 141.4h.2M113.7 141.4l-.4 .8M113.9 141.4l.5 .8M114.4 142.2h.1M115 141.4h.2M115 141.4l-.5 .8"/>
<path d="M115.2 141.4l.4 .8M115.6 142.2h.2M116.3 141.4h.1M116.3 141.4l-.5 .8M116.4 141.4l.3 .5M182.9 140.7v13.7a22.2 22.2 0 0 0 22.2 22.1 22.2 22.2 0 0 0 22.1-22.1v-13.7M200 160.7a5.1 5.1 0 0 0 5.1 5.1 5.1 5.1 0 0 0 5.1-5.1M200 160.7h.1M210.2 160.7h.1"/>
<circle cx="195.6" cy="85.8" r="4.8"/>
<circle cx="195.6" cy="85.8" r="5.6"/>
<circle cx="195.6" cy="85.8" r="2.86"/>
<circle cx="195.6" cy="85.8" r="2.41"/>
<circle cx="214.6" cy="85.8" r="4.8"/>
<circle cx="214.6" cy="85.8" r="5.6"/>
<circle cx="214.6" cy="85.8" r="2.86"/>
<circle cx="214.6" cy="85.8" r="2.41"/>
<circle cx="205.1" cy="139.1" r="22.2"/>
<circle cx="205.1" cy="139.1" r="5.1"/>
<circle cx="205.1" cy="139.1" r="5"/>
<circle cx="205.1" cy="139.1" r="4"/>
<circle cx="205.1" cy="139.1" r="3.2"/>
<circle cx="205.1" cy="139.1" r="2.84"/>
<circle cx="205.1" cy="139.1" r="2.61"/>
</g>
<g fill="none" stroke="#9196a0" stroke-width=".21">
<path d="M311.2 57.6h2.5M326.8 59.6l-.4-.8-.4-.4-.4-.1-.4 .2-.7 1.4-.3 2.1 .3 2.1 .7 1.5 .4 .2 .4-.1 .5-.5 .3-.8M306.6 72.5h2.5M317.7 67.6l-1.3 4.2M320.1 67.6l-1.3 4.2M322.2 74.5l-.4-.8-.4-.4-.4-.1-.5 .2-.6 1.4-.3 2.1 .2 2.2 .7 1.4 .5 .2 .4-.1 .4-.5 .4-.7M343 64.6l-11.2 36.1M346.9 67.5l-10.7 34.7h-2.5M73.2 93h2.7M73.2 85.8h2.7M75.9 93.3l-2.6 .3M79.2 96.4l-1.3 2.3"/>
<path d="M184.1 95.3h42M188.4 93h33.3M307 82.5h2.5M311.8 87.2l-2.4 .2M312.6 90.4l-.9 1.3M313.1 82.5l-1.4 4.5h-2.5M314.4 93.4l-.5 1.5M315.5 82.5l-2.9 9.3M351 80.4a4.8 4.8 0 0 0-3.8 2.3 27.4 27.4 0 0 0-4.4 12.6 49.3 49.3 0 0 0 2.3 23.6 13.9 13.9 0 0 0 2.5 4.2l1.7 1.3 .8 .3 .9 .1M356.6 97.5l.8 .5 .6 1.1M356.6 80.4a6 6 0 0 0-4.7 3.4 36.7 36.7 0 0 0-3.9 17l-.1 3.4M359.2 99.5l-.5-1.5-.7-1-.9-.2-.7 .5a11.4 11.4 0 0 0-.9 8.9l.8 1.7 .6 .5 .5 .1 .5-.2 .5-.6 .8-1.9"/>
<path d="M365.6 99.5a33.9 33.9 0 0 0-3.2-14 7.1 7.1 0 0 0-4.6-4.3 5 5 0 0 0-4.6 2.8 28.9 28.9 0 0 0-3.9 12.9 46.5 46.5 0 0 0 2.5 21.8 8.8 8.8 0 0 0 4 5 4.1 4.1 0 0 0 5.1-1.7 25.7 25.7 0 0 0 4.3-12.2l.4-4.1M95.5 110.5h2.7M95.5 105.8l-1.3 2.3M99 116.9v44.4M105 116.9v44.4M182.9 110.5h44.3M182.9 105.8h44.3M347.9 104.2v.1M347.9 104.3a37.1 37.1 0 0 0 3.9 16.8l1.1 1.6 1.2 1.2 1.3 .7 1.2 .2M358 106.2l-.6 1.1-.8 .4M88.1 133.5v11.1M347.1 129.5h2.5"/>
<path d="M95.5 154.4h2.7"/>
<circle cx="195.6" cy="85.8" r="3.8"/>
<circle cx="214.6" cy="85.8" r="3.8"/>
<circle cx="205.1" cy="139.1" r="21.4"/>
<circle cx="205.1" cy="139.1" r="5.9"/>
</g>
<path d="M313.4 54.9l-.6 .1-.5 .5-.9 1.5-4.8 15.5a15.6 15.6 0 0 0 .4 10l2.3 4.7 2.2 3.1 .3 .9-.2 .9 .2 .6 .5 1.1 .7 .6 .9 .5 18 5.9 .9 .4 .6 .6 14.3 28.8 1.1 1.6 1.2 1.1 1.3 .8 1.2 .2M73.2 78.7v14.3a5.4 5.4 0 0 0 2.7 4.6l18.3 10.5a2.68 2.68 0 0 1 1.3 2.4v66" fill="none" stroke="#00915f" stroke-width=".51"/>
<g fill="none" stroke="#afafb4" stroke-width=".25" stroke-dasharray="1.3 .9" stroke-linecap="butt">
<path d="M197.5 85.8a1.91 1.91 0 0 0-2.7-1.7 1.91 1.91 0 0 0-.5 3.1 1.91 1.91 0 0 0 3.1-.9l.1-.5M197.5 85.8a1.95 1.95 0 0 0-2.8-1.8 1.95 1.95 0 0 0-.4 3.3 1.95 1.95 0 0 0 3.1-1l.1-.5M197.9 85.8a2.3 2.3 0 0 0-3.3-2.1 2.3 2.3 0 0 0-.5 3.9 2.3 2.3 0 0 0 3.7-1.3l.1-.5M198.1 85.8a2.58 2.58 0 0 0-3.7-2.3 2.58 2.58 0 0 0-.5 4.3 2.58 2.58 0 0 0 4.2-1.4v-.6M199.1 85.8a3.6 3.6 0 0 0-5.1-3.2 3.6 3.6 0 0 0-.6 6 3.6 3.6 0 0 0 5.7-2.1v-.7M199.5 85.8a4 4 0 0 0-5.7-3.6 4 4 0 0 0-.7 6.7 4 4 0 0 0 6.3-2.3l.1-.8M200.1 85.8a4.5 4.5 0 0 0-6.6-4.1 4.5 4.5 0 0 0-.7 7.7 4.5 4.5 0 0 0 7.2-2.8l.1-.8M200.2 85.8a4.6 4.6 0 0 0-6.7-4.1 4.6 4.6 0 0 0-.7 7.8 4.6 4.6 0 0 0 7.3-2.9l.1-.8M216.5 85.8a1.91 1.91 0 0 0-2.7-1.7 1.91 1.91 0 0 0-.4 3.1 1.91 1.91 0 0 0 3-.9l.1-.5M216.6 85.8a1.95 1.95 0 0 0-2.8-1.8 1.95 1.95 0 0 0-.5 3.3 1.95 1.95 0 0 0 3.2-1l.1-.5M216.9 85.8a2.3 2.3 0 0 0-3.3-2.1 2.3 2.3 0 0 0-.4 3.9 2.3 2.3 0 0 0 3.6-1.3l.1-.5M217.2 85.8a2.58 2.58 0 0 0-3.7-2.3 2.58 2.58 0 0 0-.5 4.3 2.58 2.58 0 0 0 4.1-1.4l.1-.6"/>
<path d="M218.2 85.8a3.6 3.6 0 0 0-5.2-3.2 3.6 3.6 0 0 0-.6 6 3.6 3.6 0 0 0 5.7-2.1l.1-.7M218.6 85.8a4 4 0 0 0-5.7-3.6 4 4 0 0 0-.7 6.7 4 4 0 0 0 6.3-2.3l.1-.8M219.1 85.8a4.5 4.5 0 0 0-6.5-4.1 4.5 4.5 0 0 0-.7 7.7 4.5 4.5 0 0 0 7.2-2.8v-.8M219.2 85.8a4.6 4.6 0 0 0-6.7-4.1 4.6 4.6 0 0 0-.7 7.8 4.6 4.6 0 0 0 7.3-2.9l.1-.8M207.4 139.1a2.35 2.35 0 0 0-3.3-2.1 2.35 2.35 0 0 0-.5 3.9 2.35 2.35 0 0 0 3.8-1.3v-.5M208.6 139.1a3.6 3.6 0 0 0-5.1-3.2 3.6 3.6 0 0 0-.6 6 3.6 3.6 0 0 0 5.7-2.1v-.7M210.1 139.1a5 5 0 0 0-7.3-4.5 5 5 0 0 0-.7 8.5 5 5 0 0 0 7.9-3.1l.1-.9M210.6 139.1a5.6 5.6 0 0 0-8-5 5.6 5.6 0 0 0-.8 9.5 5.6 5.6 0 0 0 8.8-3.6v-.9M216.1 139.1a11.1 11.1 0 0 0-16.2-9.8 11.1 11.1 0 0 0-1.1 18.9 11.1 11.1 0 0 0 17.3-7.8v-1.3M226.5 139.1a21.4 21.4 0 0 0-31.6-18.9 21.4 21.4 0 0 0-1.6 36.8 21.4 21.4 0 0 0 33.1-16.1l.1-1.8"/>
</g>
<g fill="none" stroke="#afafb4" stroke-width=".26">
<path d="M194.4 87.4h.1M194.4 84.1h.1M195.5 87.8h.1M195.5 83.8h.1M195.6 83.8h.1M195.6 87.8h.1M195.7 87.8h.1M195.7 83.8h.1M213.5 87.4h.1M213.5 84.1h.1M214.5 87.8h.1M214.6 83.8h-.1"/>
<path d="M214.6 83.8h.1M214.6 87.8h.1M214.7 83.8h.1M214.7 87.8h.1M214.8 83.8h.1M200.5 133.1l-.4 1.3M201.9 131.4l-.9 .9M204 130.4l-1.3 .5M204.9 130.3l1.3 .1M207.1 130.7l1.1 .7M208.9 132l.8 1.1M210 134h.1"/>
<path d="M210 134l.2 1.3"/>
</g>
<!-- layer: 2_ALL_NOTES -->
<g fill="none" stroke="#000" stroke-width=".21">
<path d="M289.9 46.2h6.3l4.1 13.4M298.1 55.3l1.6-.5 .6 4.8zM266.6 238.9h1.4M266.6 239.6h1.4M267.3 238.2v1.4M388.6 221.9l.1 .2zM265.2 255.7h1.4M265.2 256.3h1.4M265.9 244.5h1.4M265.9 245.2h1.4M265.9 252.9h1.4M265.9 253.6h1.4"/>
<path d="M265.9 255v1.3M266.6 241.7h1.4M266.6 242.4h1.4M266.6 243.8v1.4M266.6 252.2v1.4M267.3 241v1.4M268.7 258.4h1.4M268.7 259.1h1.4M269.4 257.7v1.4M270.1 250.1h1.4M270.1 250.8h1.4M270.8 249.4v1.4"/>
<path d="M267.5 261.2h1.4M267.5 261.9h1.4M268.2 260.5v1.4M273.3 260.3l.4-.1 .1 .3-.3 .2z"/>
</g>
<path d="M298.1 55.3l1.6-.5 .6 4.8z" fill="#000"/>
<g font-size="5.6">
<text x="287.3" y="246.1">DS KIT MTS BLOCK CHAIN MNT ASSY</text>
<text x="377.3" y="260.9">3134417</text>
</g>
<g font-size="4.1">
<text x="362" y="14.5">JOB</text>
<text x="374.4" y="14.5">#</text>
<text x="390.5" y="14.5">QTY</text>
<text x="331" y="40.4">7</text>
<text x="342.2" y="40.4">3</text>
<text x="241.6" y="47.7">CUT BOLTS TO LENGTH</text>
<text x="331.1" y="45">2</text>
<text x="342.2" y="45">6</text>
<text x="83.2" y="60.4">1.282</text>
<text x="29.7" y="69.8">.190</text>
<text x="56.9" y="69.8">.889</text>
<text x="80.6" y="69.8">.982</text>
<text x="198.7" y="70.8">1.310</text>
<text x="374.4" y="73.6">2</text>
<text x="374.4" y="78.2">1</text>
<text x="112.5" y="94.7">.300</text>
<text x="285" y="92.1">6</text>
<text x="285.1" y="96.8">2</text>
<text x="167.7" y="118.8" transform="rotate(-90 167.7 118.8)">2.098</text>
<text x="175.4" y="129.5" transform="rotate(-90 175.4 129.5)">.148</text>
<text x="158.5" y="134" transform="rotate(-90 158.5 134)">3.853</text>
<text x="80.9" y="155.9">4</text>
<text x="175.4" y="155" transform="rotate(-90 175.4 155)">.852</text>
<text x="81" y="160.5">1</text>
<text x="122.5" y="157.6">5</text>
<text x="122.6" y="162.3">1</text>
<text x="198.7" y="187.7">1.745</text>
<text x="341.3" y="219.3">Manufacturing, Inc.</text>
<text x="296.9" y="230.2">1.000</text>
<text x="341.3" y="230.2">?</text>
<text x="347.5" y="230.2">LBS</text>
<text x="296.9" y="236.5">Oct-05-17</text>
<text x="341.3" y="236.5">1</text>
<text x="347.5" y="236.5">OF</text>
<text x="356.8" y="236.5">1</text>
<text x="385.9" y="236.1">JRM</text>
</g>
<g font-size="4">
<text x="287.7" y="166.6">7</text>
<text x="300.4" y="166.6">2</text>
<text x="312.4" y="166.6">5250339</text>
<text x="342.9" y="166.6">10-24 SS HEX NYLOCK NU T</text>
<text x="287.7" y="173">6</text>
<text x="300.4" y="173">2</text>
<text x="312.4" y="173">5121687</text>
<text x="338.2" y="173">10-24X1-5/8&quot; SS SOC HD CHAIN</text>
<text x="287.7" y="179.3">5</text>
<text x="300.4" y="179.3">1</text>
<text x="312.4" y="179.3">5121308</text>
<text x="337" y="179.3">SCREW 5/16X1/2 SHOLDER 1/4-20</text>
<text x="287.7" y="185.7">4</text>
<text x="300.4" y="185.7">1</text>
<text x="312.4" y="185.7">5120651</text>
<text x="339.4" y="185.7">5/16</text>
<text x="386.9" y="185.7">SS FLAT</text>
<text x="287.7" y="192">3</text>
<text x="300.4" y="192">6</text>
<text x="312.4" y="192">5120347</text>
<text x="337" y="192">.203X.437X.062 SS FLAT WASHER</text>
<text x="287.7" y="198.4">2</text>
<text x="300.4" y="198.4">1</text>
<text x="312.4" y="198.4">3158555</text>
<text x="351.3" y="198.4">TEFLON SPACER MTS</text>
<text x="287.7" y="204.7">1</text>
<text x="300.4" y="204.7">1</text>
<text x="312.4" y="204.7">3134418</text>
<text x="352.5" y="204.7">CHAIN ATTACHMENT</text>
<text x="284.2" y="211.1">ITEM</text>
<text x="298.1" y="211.1">QTY</text>
<text x="311.2" y="211.1">PART NO.</text>
<text x="358.4" y="211.1">DESCRIPTION</text>
</g>
<g font-size="3.3">
<text x="317.1" y="250.4">SPRAY BLOCK MOUNT ASSEMBLY</text>
<text x="150.4" y="261.6">NO</text>
<text x="158.2" y="261.6">E.C.N.#</text>
<text x="195.5" y="261.6">DESCRIPTION</text>
<text x="242.5" y="261.6">BY</text>
</g>
<g font-size="2.1">
<text x="341.3" y="222.1">Leaders in the food processing industry.</text>
<text x="284.2" y="229.4">SCALE:</text>
<text x="328.6" y="229.4">WEIGHT:</text>
<text x="373.1" y="229">DRAWN</text>
<text x="382.4" y="229">BY:</text>
<text x="284.2" y="235.8">DATE:</text>
<text x="328.6" y="235.8">SHEET</text>
<text x="338" y="235.8">#</text>
<text x="284.2" y="240.5">TITLE:</text>
<text x="373.1" y="253.2">DRAWING</text>
<text x="385.5" y="253.2">NUMBER:</text>
</g>
<g font-size="1.8">
<text x="253.8" y="231.2">INCHES</text>
<text x="255.1" y="228.4">ALL</text>
<text x="259.2" y="234">TOLERANCES:</text>
<text x="260.6" y="228.4">DIMENSIONS</text>
<text x="263.3" y="231.2">UNLESS</text>
<text x="272.8" y="231.2">NOTED</text>
<text x="275.6" y="228.4">IN</text>
<text x="258.3" y="239.6">FRAC.</text>
<text x="259.2" y="236.8">LOCATIONAL:</text>
<text x="269.7" y="239.6">1/32</text>
<text x="259" y="245.2">DEC.</text>
<text x="259.7" y="242.4">DEC.</text>
<text x="269" y="245.2">.005</text>
<text x="269.6" y="242.4">.01</text>
<text x="254.9" y="250.8">UNDER</text>
<text x="262.6" y="248">BENDS:</text>
<text x="263.1" y="250.8">10GA</text>
<text x="273.2" y="250.8">.020</text>
<text x="259" y="253.6">10GA</text>
<text x="259.7" y="256.3">7GA</text>
<text x="268.3" y="256.3">.040</text>
<text x="269" y="253.6">.030</text>
<text x="256.3" y="259.1">OVER</text>
<text x="259.2" y="261.9">ANGLE</text>
<text x="263.1" y="259.1">7GA</text>
<text x="270.6" y="261.9">.5</text>
<text x="271.8" y="259.1">.060</text>
</g>
</svg>
